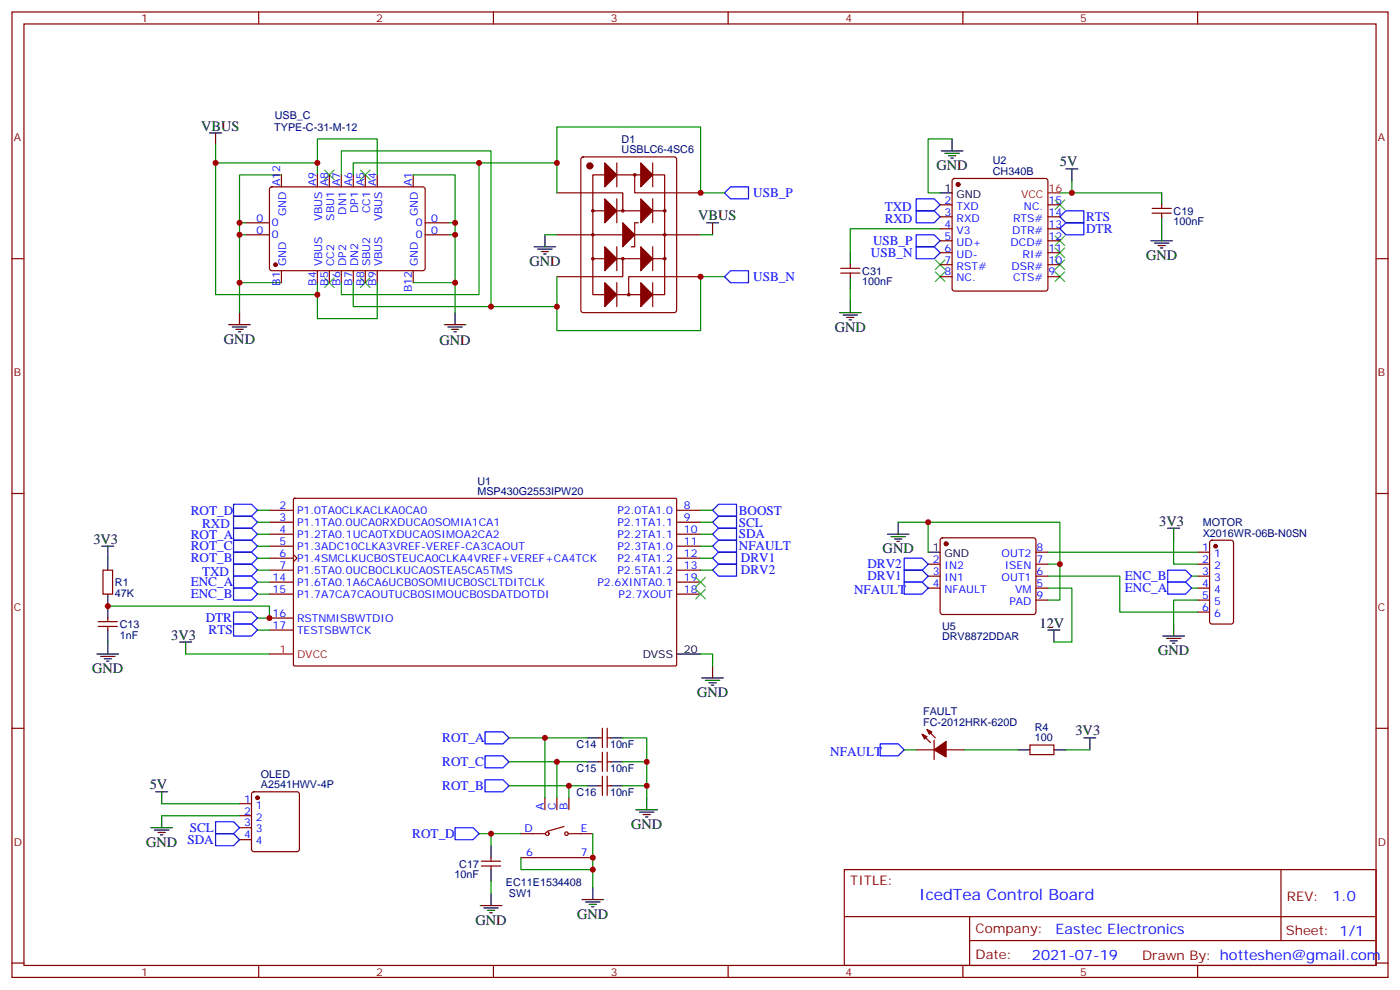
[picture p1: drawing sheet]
<svg xmlns="http://www.w3.org/2000/svg" width="412mm" height="292mm" viewBox="0 0 412 292" stroke-linecap="round" stroke-linejoin="round" font-family="sans-serif">
<g fill="none" stroke="#870000" stroke-width=".35">
<path d="M3.5 3.5h405.4v284.4h-405.4zM7.1 7.1h398.2v277.2h-398.2zM76.2 3.5v3.6M145.3 3.5v3.6M214.5 3.5v3.6M283.6 3.5v3.6M352.8 3.5v3.6M79.6 55.2l.5-.2 44.7 .1 .4 .6v23.6l-.7 .4h-44.7l-.4-.7v-23.3zM82.9 51.5v3.5M93.5 51.5v3.5M97 51.5v3.5M100.5 51.5v3.5"/>
<path d="M104.1 51.5v3.5M107.6 51.5v3.5M111.1 51.5v3.5M121.7 51.5v3.5M164 56.8h19.4v5.3M171.3 46.4l.5-.2h26.8l.7 .4v44.8l-.4 .6-27.1 .1-.6-.5-.1-44.7zM178.2 51.5h-3.6v35.3h3.6M181.7 48v7M181.7 58.6v7M181.7 51.5h7M187 51.5v5.3h19.4M192.3 51.5h3.5v35.3h-3.5"/>
<path d="M192.3 48v7M192.3 58.6v7M280.7 52.8l.5-.2h26.8l.5 .2 .2 .5v31.7l-.3 .5-.4 .2h-26.8l-.5-.2-.2-.5v-31.7zM3.5 76.2h3.6M72.3 69.1h7.1M72.3 65.6h7.1M82.9 79.7v3.6M93.5 79.7v3.6M97 79.7v3.6M100.5 79.7v3.6M104.1 79.7v3.6M107.6 79.7v3.6"/>
<path d="M111.1 79.7v3.6M121.7 79.7v3.6M125.2 69.1h7.1M125.2 65.6h7.1M164 69.1h19.4M174.6 76.2h3.6M174.6 62.1h3.6M181.7 76.2h7M181.7 72.7v7M181.7 62.1h7M183.4 76.2v5.3h-19.4M187 69.1h19.4"/>
<path d="M188 65.6h-1v7.1h-1.1M192.3 76.2h3.5M192.3 72.7v7M192.3 62.1h3.5M247.6 79h5.7M250.5 78v1M276.9 60.3h3.6M276.9 63.9h3.6M276.9 67.4h3.6M276.9 70.9h3.6M276.9 74.4h3.6M276.9 78h3.6"/>
<path d="M308.7 60.3h3.5M308.7 63.9h3.5M308.7 67.4h3.5M308.7 70.9h3.5M308.7 74.4h3.5M308.7 78h3.5M339.4 61.4h5.6M339.4 62.8h5.6M342.2 60.3v1.1M342.2 62.8v1.1M405.3 76.2h3.6M181.7 83.3v7"/>
<path d="M181.7 86.8h7M192.3 83.3v7M206.4 81.5h-21.2v5.3M247.6 80.4h5.7M250.5 80.4v1.1M276.9 81.5h3.6M308.7 81.5h3.5M3.5 145.3h3.6M79.4 150.3h7M79.4 153.8h7M79.4 157.3h7M86.5 146.9l.3-.1h112.3l.2 .3v48.9l-.3 .1h-112.4l-.2-.3z"/>
<path d="M199.3 150.3h7.1M199.3 153.8h7.1M199.3 157.3h7.1M277.2 158.6l.4-.2h26.8l.5 .2 .3 .5v21.2l-.3 .5-.5 .2h-26.8l-.5-.3-.2-.4v-21.2zM356.5 159.3l.5-.2h5.7l.6 .4 .1 23.6-.5 .6-5.9 .1-.6-.5-.1-23.5zM405.3 145.3h3.6M30.3 167.9h2.9v7.1h-2.9zM79.4 160.9h7M79.4 164.4h7M79.4 167.9h7M79.4 171.4h7M79.4 175h7"/>
<path d="M86.4 163.3l1.1 1.1-1.1 1.1M199.3 160.9h7.1M199.3 164.4h7.1M199.3 167.9h7.1M199.3 171.4h7.1M199.3 175h7.1M273.4 166.2h3.5M273.4 169.7h3.5M273.4 173.2h3.5M305.2 166.2h3.5M305.2 169.7h3.5M305.2 173.2h3.5"/>
<path d="M305.2 162.6h3.5M305.2 176.7h3.5M352.8 166.2h3.5M352.8 169.7h3.5M352.8 173.2h3.5M352.8 162.6h3.5M352.8 176.7h3.5M28.9 184.5h5.7M28.9 183.1h5.7M31.7 182v1.1M31.7 184.5v1.1M79.4 182h7"/>
<path d="M79.4 185.6h7M352.8 180.3h3.5M3.5 214.5h3.6M176.4 217.3h1M177.4 214.5v5.6M178.9 214.5v5.6M178.9 217.3h1M271.6 216.3l2.5 2.4M273 214.8l2.5 2.5M275.2 218v5.7M303.4 219.4h7v2.8h-7zM405.3 214.5h3.6"/>
<path d="M70.6 236.7h3.5M74.3 233.4l.5-.2h12.7l.5 .2 .2 .5v16.2l-.2 .5-.5 .2h-12.7l-.5-.2-.2-.5v-16.2zM160.5 234.9v3.6M164 234.9v3.6M167.6 234.9v3.6M176.4 224.4h1M176.4 231.4h1M177.4 221.5v5.7M177.4 228.6v5.6M178.9 221.5v5.7M178.9 228.6v5.6M178.9 224.4h1"/>
<path d="M178.9 231.4h1M269.9 220.8h5.3M278.7 220.8h5.3M70.6 240.2h3.5M70.6 243.8h3.5M70.6 247.3h3.5M141.8 253.6h5.7M141.8 255.1h5.7M144.6 252.6v1M144.6 255.1v1M153.5 245.5h7M153.5 252.6h21.1"/>
<path d="M166.2 243.4l-5 1.4M167.6 245.5h7M248.7 256.1h156.6v28.2h-156.6zM377.3 256.1v20.9M248.7 270h156.5M285.6 277h119.6M285.6 270v14.1M3.5 283.6h3.6M76.2 284.3v3.6M145.3 284.3v3.6M214.5 284.3v3.6M283.6 284.3v3.6"/>
<path d="M352.8 284.3v3.6M405.3 283.6h3.6"/>
<circle cx="187" cy="51.5" r=".35"/>
<circle cx="174.6" cy="62.1" r=".35"/>
<circle cx="174.6" cy="69.1" r=".35"/>
<circle cx="174.6" cy="76.2" r=".35"/>
<circle cx="183.4" cy="62.1" r=".35"/>
<circle cx="183.4" cy="76.2" r=".35"/>
<circle cx="195.8" cy="62.1" r=".35"/>
<circle cx="195.8" cy="76.2" r=".35"/>
<circle cx="195.8" cy="69.1" r=".35"/>
<circle cx="185.2" cy="86.8" r=".35"/>
<circle cx="161.2" cy="245.5" r=".53"/>
<circle cx="166.9" cy="245.5" r=".53"/>
</g>
<g fill="none" stroke="#3c3" stroke-width=".35">
<path d="M95.6 50.1l2.8 2.8M98.4 50.1l-2.8 2.8M106.2 50.1l2.8 2.8M109 50.1l-2.8 2.8M310.8 58.9l2.8 2.8M313.6 58.9l-2.8 2.8M275.5 76.6l2.8 2.8M278.3 76.6l-2.8 2.8M310.8 69.5l2.8 2.8M310.8 73l2.8 2.8M310.8 76.6l2.8 2.8M313.6 69.5l-2.8 2.8"/>
<path d="M313.6 73l-2.8 2.8M313.6 76.6l-2.8 2.8M95.6 81.8l2.8 2.9M98.4 81.8l-2.8 2.9M106.2 81.8l2.8 2.9M109 81.8l-2.8 2.9M275.5 80.1l2.8 2.8M278.3 80.1l-2.8 2.8M310.8 80.1l2.8 2.8M313.6 80.1l-2.8 2.8M205 170l2.8 2.9M205 173.6l2.8 2.8"/>
<path d="M207.8 170l-2.8 2.9M207.8 173.6l-2.8 2.8"/>
</g>
<g fill="none" stroke="#008700" stroke-width=".35">
<path d="M63.5 42.7v5.3M82.9 51.5h-12.3v31.8h12.3M93.5 51.5v-3.5h-30v38.8h30v-3.5M93.5 48v-7.1h17.6v10.6M100.5 51.5v-7h44.1v45.8M104.1 51.5v-3.5h59.9v8.8M121.7 51.5h12.4v14.1M141.1 48v38.8h-40.6v-3.5M164 48v-10.6h42.4v19.4h7M280.5 40.9h-7.1v15.9h3.5M315.7 53.3v3.5h-3.5M315.7 56.8h26.5"/>
<path d="M70.6 69.1h1.7M70.6 65.6h1.7M132.3 65.6h1.8v26.5M132.3 69.1h1.8M160.5 69.1h3.5M206.4 69.1h3.5M276.9 67.4h-26.4v7M70.6 83.3v8.8M104.1 83.3v7h59.9M111.1 83.3v10.5h-17.6v-7M121.7 83.3h12.4M164 81.5v15.9h42.4v-15.9h7"/>
<path d="M250.5 85v3.5M75.8 153.8h3.6M75.8 157.3h3.6M75.8 150.3h3.6M206.4 153.8h3.5M206.4 157.3h3.5M206.4 150.3h3.5M264.6 153.8h8.8v8.8M273.4 153.8h38.8v12.4h-3.5M345.7 159.1v7.1h7.1M31.7 178.5h47.7v3.5h-3.6M75.8 167.9h3.6"/>
<path d="M75.8 164.4h3.6M75.8 160.9h3.6M75.8 171.4h3.6M75.8 175h3.6M206.4 167.9h3.5M206.4 164.4h3.5M206.4 160.9h3.5M308.7 173.2h7v15.9h-5.3M308.7 169.7h21.1v10.6h23M308.7 162.6h44.1M312.2 166.2v10.5h-3.5M351 169.7h1.8"/>
<path d="M351 173.2h1.8M352.8 176.7h-7.1v7.1M54.7 192.6h24.7M75.8 185.6h3.6M206.4 192.6h3.5v3.5M149.9 217.3h10.6M172.9 217.3h-12.4v17.6M183.4 217.3h7.1v7.1M47.6 236.7h23M149.9 224.4h14.1M149.9 231.4h17.7M172.9 231.4h-5.3v3.5"/>
<path d="M172.9 224.4h-8.9v10.5M183.4 231.4h7.1v3.5M183.4 224.4h7.1v7M266.3 220.8h3.6M284 220.8h15.9M314 220.8h7M47.6 240.2h23M141.1 245.5h12.4M144.6 245.5v3.6M144.6 259.6v3.6M174.6 245.5v10.6h-21.1v-3.5M174.6 256.1v5.3"/>
</g>
<g fill="none" stroke="#000" stroke-width=".35">
<path d="M61.7 39.2h3.6M63.5 39.2v3.5M276.9 56.8h3.6M277.3 44.5h6.3M278.3 45.2h4.3M279.4 45.9h2.1M280.1 46.6h.7M280.5 40.9v3.6M314 49.7h3.5M315.7 49.7v3.6M342.2 56.8v3.5M157.3 72.7h6.4"/>
<path d="M158.4 73.4h4.2M159.5 74.1h2.1M160.2 74.8h.7M160.5 69.1v3.6M208.1 65.6h3.6M209.9 65.6v3.5M250.5 74.4v3.6M339 70.9h6.4M340.1 71.6h4.2M341.1 72.3h2.2M341.8 73h.7M342.2 63.9v7"/>
<path d="M67.4 95.6h6.3M68.4 96.3h4.3M69.5 97h2.1M70.2 97.7h.7M70.6 92.1v3.5M130.9 95.6h6.3M131.9 96.3h4.3M133 97h2.1M133.7 97.7h.7M134.1 92.1v3.5M247.3 92.1h6.3M248.4 92.8h4.2"/>
<path d="M249.4 93.5h2.1M250.1 94.2h.7M250.5 81.5v3.5M250.5 88.5v3.6M261.4 157.3h6.4M262.5 158h4.2M263.5 158.8h2.1M264.2 159.5h.7M264.6 153.8v3.5M344 155.6h3.5M345.7 155.6v3.5M30 160.9h3.5"/>
<path d="M31.7 160.9v7M31.7 175v7M273.4 162.6h3.5M28.6 192.6h6.3M29.6 193.3h4.3M30.7 194h2.1M31.4 194.7h.7M31.7 185.6v7M52.9 189.1h3.5M54.7 189.1v3.5M199.3 192.6h7.1M206.7 199.7h6.4"/>
<path d="M209.9 196.1v3.6M308.7 185.6h3.5M310.4 185.6v3.5M342.5 187.3h6.4M343.6 188h4.2M344.7 188.7h2.1M345.4 189.4h.7M345.7 183.8v3.5M172.9 217.3h3.5M179.9 217.3h3.5M207.8 200.4h4.2M208.8 201.1h2.2"/>
<path d="M209.5 201.8h.8M319.3 217.3h3.5M321 217.3v3.5M45.9 233.2h3.5M47.6 233.2v3.5M172.9 224.4h3.5M172.9 231.4h3.5M179.9 224.4h3.5M179.9 231.4h3.5M187.3 238.5h6.4M188.4 239.2h4.2M189.4 239.9h2.2"/>
<path d="M190.5 234.9v3.6M299.9 220.8h3.5M310.4 220.8h3.6M44.4 243.8h6.4M45.5 244.5h4.2M46.6 245.2h2.1M47.3 245.9h.7M47.6 240.2v3.6M144.6 249.1v3.5M144.6 256.1v3.5M190.1 240.6h.8M141.5 266.7h6.3"/>
<path d="M142.5 267.4h4.3M143.6 268.1h2.1M144.3 268.8h.7M144.6 263.2v3.5M171.4 264.9h6.4M172.5 265.6h4.2M173.6 266.3h2.1M174.3 267.1h.7M174.6 261.4v3.5"/>
</g>
<g fill="none" stroke="#00f" stroke-width=".35">
<path d="M213.4 56.8l1.8-1.8h5.3v3.6h-5.3zM269.9 58.6h5.3l1.7 1.7-1.7 1.8h-5.3zM269.9 62.1h5.3l1.7 1.8-1.7 1.7h-5.3zM269.9 69.1h5.3l1.7 1.8-1.7 1.8h-5.3zM269.9 72.7h5.3l1.7 1.7-1.7 1.8h-5.3zM312.2 67.4l1.8-1.8h5.3v3.5h-5.3zM314 62.1h5.3v3.5h-5.3l-1.8-1.7zM213.4 81.5l1.8-1.8h5.3v3.6h-5.3zM68.8 152h5.3l1.7 1.8-1.7 1.8h-5.3zM68.8 155.6h5.3l1.7 1.7-1.7 1.8h-5.3zM68.8 159.1h5.3l1.7 1.8-1.7 1.7h-5.3zM68.8 148.5h5.3l1.7 1.8-1.7 1.7h-5.3z"/>
<path d="M209.9 153.8l1.8-1.8h5.3v3.6h-5.3zM209.9 157.3l1.8-1.7h5.3v3.5h-5.3zM209.9 150.3l1.8-1.8h5.3v3.5h-5.3zM68.8 166.2h5.3l1.7 1.7-1.7 1.8h-5.3zM68.8 162.6h5.3l1.7 1.8-1.7 1.8h-5.3zM68.8 169.7h5.3l1.7 1.7-1.7 1.8h-5.3zM68.8 173.2h5.3l1.7 1.8-1.7 1.7h-5.3zM209.9 167.9l1.8-1.7h5.3v3.5h-5.3zM209.9 164.4l1.8-1.8h5.3v3.6h-5.3zM209.9 160.9l1.8-1.8h5.3v3.5h-5.3zM266.3 164.4h5.3l1.8 1.8-1.8 1.7h-5.3zM266.3 167.9h5.3l1.8 1.8-1.8 1.7h-5.3z"/>
<path d="M266.3 171.4h5.3l1.8 1.8-1.8 1.8h-5.3zM344 171.4h5.2l1.8 1.8-1.8 1.8h-5.2zM344 167.9h5.2l1.8 1.8-1.8 1.7h-5.2zM68.8 183.8h5.3l1.7 1.8-1.7 1.7h-5.3zM68.8 180.3h5.3l1.7 1.7-1.7 1.8h-5.3zM142.9 215.5h5.3l1.7 1.8-1.7 1.8h-5.3zM259.3 219.1h5.3l1.7 1.7-1.7 1.8h-5.3zM142.9 222.6h5.3l1.7 1.8-1.7 1.7h-5.3zM142.9 229.7h5.3l1.7 1.7-1.7 1.8h-5.3zM63.5 242h5.3l1.8 1.8-1.8 1.7h-5.3zM63.5 245.5h5.3l1.8 1.8-1.8 1.8h-5.3zM134.1 243.8h5.2l1.8 1.7-1.8 1.8h-5.2z"/>
</g>
<g fill="#870000" stroke="#870000" stroke-width=".35">
<path d="M178.2 58.6l3.5 3.5-3.5 3.5z"/>
<path d="M188.7 58.6l3.6 3.5-3.6 3.5z"/>
<path d="M178.2 48l3.5 3.5-3.5 3.5z"/>
<path d="M188.7 48l3.6 3.5-3.6 3.5z"/>
<path d="M178.2 72.7l3.5 3.5-3.5 3.5z"/>
<path d="M188.7 72.7l3.6 3.5-3.6 3.5z"/>
<path d="M178.2 83.3l3.5 3.5-3.5 3.5z"/>
<path d="M188.7 83.3l3.6 3.5-3.6 3.5z"/>
<path d="M183.4 65.6l3.6 3.5-3.6 3.6z"/>
<path d="M271.6 216.3l1.4 .7-.7 .7z"/>
<path d="M273 214.8l1.5 .7-.7 .8z"/>
<path d="M275.2 220.8l3.5-2.4v4.6z"/>
<circle cx="81.1" cy="78" r=".53"/>
<circle cx="173.7" cy="48.9" r=".88"/>
<circle cx="75.8" cy="235" r=".53"/>
<circle cx="278.7" cy="160.2" r=".53"/>
<circle cx="358.1" cy="160.9" r=".53"/>
<circle cx="282.2" cy="54.3" r=".53"/>
</g>
<path d="M308.7 56.8h3.5M79.4 192.6h7" fill="none" stroke="#f00" stroke-width=".35"/>
<g fill="#c00">
<circle cx="70.6" cy="83.3" r=".88"/>
<circle cx="134.1" cy="69.1" r=".88"/>
<circle cx="63.5" cy="48" r=".88"/>
<circle cx="164" cy="48" r=".88"/>
<circle cx="206.4" cy="56.8" r=".88"/>
<circle cx="141.1" cy="48" r=".88"/>
<circle cx="164" cy="90.3" r=".88"/>
<circle cx="144.6" cy="90.3" r=".88"/>
<circle cx="206.4" cy="81.5" r=".88"/>
<circle cx="79.4" cy="182" r=".88"/>
<circle cx="31.8" cy="178.5" r=".88"/>
<circle cx="273.4" cy="153.8" r=".88"/>
<circle cx="312.2" cy="166.2" r=".88"/>
<circle cx="174.6" cy="252.6" r=".88"/>
<circle cx="174.6" cy="256.1" r=".88"/>
<circle cx="190.5" cy="231.4" r=".88"/>
<circle cx="190.5" cy="224.4" r=".88"/>
<circle cx="160.5" cy="217.3" r=".88"/>
<circle cx="164" cy="224.4" r=".88"/>
<circle cx="167.6" cy="231.4" r=".88"/>
<circle cx="144.6" cy="245.5" r=".88"/>
<circle cx="134.1" cy="83.3" r=".88"/>
<circle cx="134.1" cy="65.6" r=".88"/>
<circle cx="70.6" cy="65.6" r=".88"/>
<circle cx="70.6" cy="69.1" r=".88"/>
<circle cx="93.5" cy="48" r=".88"/>
<circle cx="93.5" cy="86.8" r=".88"/>
<circle cx="315.7" cy="56.8" r=".88"/>
</g>
<text font-size="4.6" fill="#00f" x="270.8" y="265.1">IcedTea Control Board</text>
<g font-size="4.2">
<text x="59.3" y="38.5">VBUS</text>
<text x="275.9" y="50.1">GND</text>
<text x="312.2" y="49">5V</text>
<text x="205.7" y="64.9">VBUS</text>
<text x="337.6" y="76.6">GND</text>
<text x="155.9" y="78.3">GND</text>
<text x="66" y="101.2">GND</text>
<text x="129.5" y="101.7">GND</text>
<text x="245.9" y="97.7">GND</text>
<text x="341.5" y="154.9">3V3</text>
<text x="27.5" y="160.2">3V3</text>
<text x="260" y="163">GND</text>
<text x="306.2" y="184.9">12V</text>
<text x="50.4" y="188.4">3V3</text>
<text x="341.1" y="193">GND</text>
<text x="27.2" y="198.3">GND</text>
<text x="205.3" y="205.3">GND</text>
<text x="316.8" y="216.6">3V3</text>
<text x="44.1" y="232.5">5V</text>
<text x="185.9" y="244.1">GND</text>
<text x="43" y="249.4">GND</text>
<text x="140.1" y="272.3">GND</text>
<text x="170" y="270.6">GND</text>
</g>
<g font-size="4.2" fill="#00f">
<text x="392.5" y="265.4">1.0</text>
<text x="310.9" y="274.9">Eastec Electronics</text>
<text x="304" y="282.7">2021-07-19</text>
</g>
<g font-size="3.9" fill="#00f">
<text x="221.9" y="58.1">USB_P</text>
<text x="260.6" y="62.1">TXD</text>
<text x="260.6" y="65.6">RXD</text>
<text x="319.9" y="65.1">RTS</text>
<text x="319.9" y="68.6">DTR</text>
<text x="256.5" y="75.7">USB_N</text>
<text x="257.2" y="72.2">USB_P</text>
<text x="221.9" y="82.8">USB_N</text>
<text x="56.2" y="151.5">ROT_D</text>
<text x="59.5" y="155.6">RXD</text>
<text x="217.6" y="155.1">SCL</text>
<text x="217.6" y="151.5">BOOST</text>
<text x="56.2" y="158.6">ROT_A</text>
<text x="217.6" y="158.6">SDA</text>
<text x="56.2" y="162.1">ROT_C</text>
<text x="56.2" y="165.7">ROT_B</text>
<text x="217.6" y="162.1">NFAULT</text>
<text x="218.3" y="165.6">DRV1</text>
<text x="255.5" y="167.4">DRV2</text>
<text x="56.2" y="172.7">ENC_A</text>
<text x="59.5" y="169.7">TXD</text>
<text x="218.3" y="169.2">DRV2</text>
<text x="255.5" y="170.9">DRV1</text>
<text x="331.4" y="170.9">ENC_B</text>
<text x="56.2" y="176.2">ENC_B</text>
<text x="251.6" y="175">NFAULT</text>
<text x="331.4" y="174.5">ENC_A</text>
<text x="60.6" y="183.3">DTR</text>
<text x="61.4" y="186.8">RTS</text>
<text x="130.3" y="218.6">ROT_A</text>
<text x="130.3" y="225.6">ROT_C</text>
<text x="244.5" y="222.6">NFAULT</text>
<text x="130.3" y="232.7">ROT_B</text>
<text x="55.9" y="245">SCL</text>
<text x="55.2" y="248.6">SDA</text>
<text x="121.5" y="246.8">ROT_D</text>
</g>
<g font-size="3.9" fill="#800">
<text x="250.5" y="260.7">TITLE:</text>
<text x="379.1" y="265.4">REV:</text>
<text x="287.4" y="274.9">Company:</text>
<text x="378.7" y="275.5">Sheet: 1/1</text>
<text x="287.4" y="282.6">Date:</text>
<text x="336.4" y="282.7">Drawn By: hotteshen@gmail.com</text>
</g>
<g font-size="3.2" fill="#800">
<text x="41.6" y="6.5">1</text>
<text x="110.8" y="6.5">2</text>
<text x="179.9" y="6.5">3</text>
<text x="249.1" y="6.5">4</text>
<text x="318.2" y="6.5">5</text>
<text x="4.1" y="41.6">A</text>
<text x="405.9" y="41.6">A</text>
<text x="4.1" y="110.8">B</text>
<text x="405.9" y="110.8">B</text>
<text x="4.1" y="179.9">C</text>
<text x="405.9" y="179.9">C</text>
<text x="4.1" y="249.1">D</text>
<text x="405.9" y="249.1">D</text>
<text x="41.6" y="287.3">1</text>
<text x="110.8" y="287.3">2</text>
<text x="179.9" y="287.3">3</text>
<text x="249.1" y="287.3">4</text>
<text x="318.2" y="287.3">5</text>
</g>
<g font-size="3.2" fill="#000080">
<text x="80.9" y="35">USB_C</text>
<text x="80.8" y="38.5">TYPE-C-31-M-12</text>
<text x="183.1" y="42">D1</text>
<text x="183.1" y="45.2">USBLC6-4SC6</text>
<text x="292.5" y="51.5">CH340B</text>
<text x="292.5" y="48.3">U2</text>
<text x="345.7" y="63.2">C19</text>
<text x="345.7" y="66.4">100nF</text>
<text x="254" y="80.9">C31</text>
<text x="254" y="84">100nF</text>
<text x="140.6" y="142.7">U1</text>
<text x="140.6" y="145.7">MSP430G2553IPW20</text>
<text x="354.3" y="155.1">MOTOR</text>
<text x="354.3" y="158">X2016WR-06B-N0SN</text>
<text x="33.9" y="172.6">R1</text>
<text x="33.9" y="175.8">47K</text>
<text x="35.3" y="184.9">C13</text>
<text x="277.5" y="185.5">U5</text>
<text x="35.3" y="188.1">1nF</text>
<text x="277.5" y="188.5">DRV8872DDAR</text>
<text x="271.9" y="213.8">FC-2012HRK-620D</text>
<text x="271.9" y="210.6">FAULT</text>
<text x="304.8" y="215.2">R4</text>
<text x="169.8" y="220.2">C14</text>
<text x="179.7" y="220.2">10nF</text>
<text x="304.8" y="218.4">100</text>
<text x="169.8" y="227.3">C15</text>
<text x="179.7" y="227.3">10nF</text>
<text x="76.8" y="232.1">A2541HWV-4P</text>
<text x="76.8" y="229.1">OLED</text>
<text x="169.8" y="234.3">C16</text>
<text x="179.7" y="234.3">10nF</text>
<text x="135.3" y="255.5">C17</text>
<text x="133.9" y="258.6">10nF</text>
<text x="149" y="260.8">EC11E1534408</text>
<text x="149.9" y="264.3">SW1</text>
</g>
<g font-size="3.2" fill="#00f">
<text x="82.5" y="54.9" transform="rotate(-90 82.5 54.9)">A12</text>
<text x="93.1" y="54.9" transform="rotate(-90 93.1 54.9)">A9</text>
<text x="96.7" y="54.9" transform="rotate(-90 96.7 54.9)">A8</text>
<text x="100.2" y="54.9" transform="rotate(-90 100.2 54.9)">A7</text>
<text x="103.7" y="54.9" transform="rotate(-90 103.7 54.9)">A6</text>
<text x="107.2" y="54.9" transform="rotate(-90 107.2 54.9)">A5</text>
<text x="110.8" y="54.9" transform="rotate(-90 110.8 54.9)">A4</text>
<text x="121.4" y="54.9" transform="rotate(-90 121.4 54.9)">A1</text>
<text x="278.3" y="60">2</text>
<text x="308.9" y="60">15</text>
<text x="75.6" y="65.3">0</text>
<text x="84.3" y="63.6" transform="rotate(-90 84.3 63.6)">GND</text>
<text x="94.9" y="65.2" transform="rotate(-90 94.9 65.2)">VBUS</text>
<text x="98.4" y="65" transform="rotate(-90 98.4 65)">SBU1</text>
<text x="102" y="63.2" transform="rotate(-90 102 63.2)">DN1</text>
<text x="105.5" y="62.7" transform="rotate(-90 105.5 62.7)">DP1</text>
<text x="109" y="62.8" transform="rotate(-90 109 62.8)">CC1</text>
<text x="112.5" y="65.2" transform="rotate(-90 112.5 65.2)">VBUS</text>
<text x="123.1" y="63.6" transform="rotate(-90 123.1 63.6)">GND</text>
<text x="127" y="65.3">0</text>
<text x="278.3" y="63.5">3</text>
<text x="281.8" y="61.7">TXD</text>
<text x="281.8" y="65.3">RXD</text>
<text x="298.4" y="65.3">RTS#</text>
<text x="301.6" y="61.7">NC.</text>
<text x="308.9" y="63.5">14</text>
<text x="75.6" y="68.8">0</text>
<text x="80.1" y="70.2">0</text>
<text x="80.1" y="66.7">0</text>
<text x="122.5" y="70.2">0</text>
<text x="122.5" y="66.7">0</text>
<text x="127" y="68.8">0</text>
<text x="278.3" y="67">4</text>
<text x="278.3" y="70.6">5</text>
<text x="281.8" y="68.8">V3</text>
<text x="298.2" y="68.8">DTR#</text>
<text x="308.9" y="70.6">12</text>
<text x="308.9" y="67">13</text>
<text x="278.3" y="74.1">6</text>
<text x="278.3" y="77.6">7</text>
<text x="281.8" y="72.3">UD+</text>
<text x="281.8" y="75.8">UD-</text>
<text x="297.7" y="72.3">DCD#</text>
<text x="301.2" y="75.8">RI#</text>
<text x="308.9" y="77.6">10</text>
<text x="308.9" y="74.1">11</text>
<text x="84.3" y="78.4" transform="rotate(-90 84.3 78.4)">GND</text>
<text x="94.9" y="78.4" transform="rotate(-90 94.9 78.4)">VBUS</text>
<text x="98.4" y="78.4" transform="rotate(-90 98.4 78.4)">CC2</text>
<text x="102" y="78.4" transform="rotate(-90 102 78.4)">DP2</text>
<text x="105.5" y="78.4" transform="rotate(-90 105.5 78.4)">DN2</text>
<text x="109" y="78.4" transform="rotate(-90 109 78.4)">SBU2</text>
<text x="112.5" y="78.4" transform="rotate(-90 112.5 78.4)">VBUS</text>
<text x="123.1" y="78.4" transform="rotate(-90 123.1 78.4)">GND</text>
<text x="278.3" y="81.1">8</text>
<text x="281.8" y="79.4">RST#</text>
<text x="281.8" y="82.9">NC.</text>
<text x="298" y="79.4">DSR#</text>
<text x="298.4" y="82.9">CTS#</text>
<text x="308.9" y="81.1">9</text>
<text x="82.5" y="84.1" transform="rotate(-90 82.5 84.1)">B1</text>
<text x="93.1" y="84.1" transform="rotate(-90 93.1 84.1)">B4</text>
<text x="96.7" y="84.1" transform="rotate(-90 96.7 84.1)">B5</text>
<text x="100.2" y="84.1" transform="rotate(-90 100.2 84.1)">B6</text>
<text x="103.7" y="84.1" transform="rotate(-90 103.7 84.1)">B7</text>
<text x="107.2" y="84.1" transform="rotate(-90 107.2 84.1)">B8</text>
<text x="110.8" y="84.1" transform="rotate(-90 110.8 84.1)">B9</text>
<text x="121.4" y="86.1" transform="rotate(-90 121.4 86.1)">B12</text>
<text x="82.3" y="149.9">2</text>
<text x="201.4" y="149.9">8</text>
<text x="82.3" y="153.5">3</text>
<text x="87.5" y="151.3">P1.0TA0CLKACLKA0CA0</text>
<text x="87.5" y="154.9">P1.1TA0.0UCA0RXDUCA0SOMIA1CA1</text>
<text x="181.9" y="151.3">P2.0TA1.0</text>
<text x="181.9" y="154.9">P2.1TA1.1</text>
<text x="201.4" y="153.5">9</text>
<text x="82.3" y="157">4</text>
<text x="82.3" y="160.5">5</text>
<text x="87.5" y="158.4">P1.2TA0.1UCA0TXDUCA0SIMOA2CA2</text>
<text x="87.5" y="161.9">P1.3ADC10CLKA3VREF-VEREF-CA3CAOUT</text>
<text x="181.9" y="158.4">P2.2TA1.1</text>
<text x="181.9" y="161.9">P2.3TA1.0</text>
<text x="201.4" y="157">10</text>
<text x="201.4" y="160.5">11</text>
<text x="82.3" y="164">6</text>
<text x="82.3" y="167.6">7</text>
<text x="87.5" y="165.5">P1.4SMCLKUCB0STEUCA0CLKA4VREF+VEREF+CA4TCK</text>
<text x="181.9" y="165.5">P2.4TA1.2</text>
<text x="201.4" y="164">12</text>
<text x="201.4" y="167.6">13</text>
<text x="274.7" y="165.8">2</text>
<text x="278.2" y="167.6">IN2</text>
<text x="295.1" y="164">OUT2</text>
<text x="296" y="167.6">ISEN</text>
<text x="305.3" y="165.8">7</text>
<text x="305.3" y="162.3">8</text>
<text x="354.1" y="162.3">1</text>
<text x="354.1" y="165.8">2</text>
<text x="357.6" y="164">1</text>
<text x="357.6" y="167.6">2</text>
<text x="80.3" y="171.1">14</text>
<text x="87.5" y="169">P1.5TA0.0UCB0CLKUCA0STEA5CA5TMS</text>
<text x="87.5" y="172.5">P1.6TA0.1A6CA6UCB0SOMIUCB0SCLTDITCLK</text>
<text x="176" y="172.5">P2.6XINTA0.1</text>
<text x="181.9" y="169">P2.5TA1.2</text>
<text x="201.4" y="171.1">19</text>
<text x="274.7" y="169.3">3</text>
<text x="274.7" y="172.9">4</text>
<text x="278.2" y="171.1">IN1</text>
<text x="295.1" y="171.1">OUT1</text>
<text x="305.3" y="172.9">5</text>
<text x="305.3" y="169.3">6</text>
<text x="354.1" y="169.3">3</text>
<text x="354.1" y="172.9">4</text>
<text x="357.6" y="171.1">3</text>
<text x="80.3" y="174.6">15</text>
<text x="87.5" y="176">P1.7A7CA7CAOUTUCB0SIMOUCB0SDATDOTDI</text>
<text x="182.2" y="176">P2.7XOUT</text>
<text x="201.4" y="174.6">18</text>
<text x="278.2" y="174.6">NFAULT</text>
<text x="297.3" y="178.2">PAD</text>
<text x="299" y="174.6">VM</text>
<text x="305.3" y="176.4">9</text>
<text x="354.1" y="176.4">5</text>
<text x="354.1" y="179.9">6</text>
<text x="357.6" y="174.6">4</text>
<text x="357.6" y="178.2">5</text>
<text x="80.3" y="181.7">16</text>
<text x="80.3" y="185.2">17</text>
<text x="87.5" y="183.1">RSTNMISBWTDIO</text>
<text x="357.6" y="181.7">6</text>
<text x="87.5" y="186.6">TESTSBWTCK</text>
<text x="71.9" y="236.4">1</text>
<text x="71.9" y="239.9">2</text>
<text x="75.4" y="238.1">1</text>
<text x="160.2" y="238.5" transform="rotate(-90 160.2 238.5)">A</text>
<text x="163.7" y="238.5" transform="rotate(-90 163.7 238.5)">C</text>
<text x="167.2" y="238.5" transform="rotate(-90 167.2 238.5)">B</text>
<text x="71.9" y="243.4">3</text>
<text x="75.4" y="241.7">2</text>
<text x="75.4" y="245.2">3</text>
<text x="154.5" y="245.2">D</text>
<text x="171.1" y="245.2">E</text>
<text x="71.9" y="246.9">4</text>
<text x="75.4" y="248.7">4</text>
<text x="155" y="252.2">6</text>
<text x="171.1" y="252.2">7</text>
</g>
<g font-size="3.2">
<text x="278.3" y="56.4">1</text>
<text x="281.8" y="58.2">GND</text>
<text x="274.7" y="162.3">1</text>
<text x="278.2" y="164">GND</text>
<text x="189.3" y="193.7">DVSS</text>
<text x="201.4" y="192.3">20</text>
</g>
<g font-size="3.2" fill="#f00">
<text x="300.8" y="58.2">VCC</text>
<text x="308.9" y="56.4">16</text>
<text x="82.3" y="192.3">1</text>
<text x="87.5" y="193.7">DVCC</text>
</g>
</svg>
